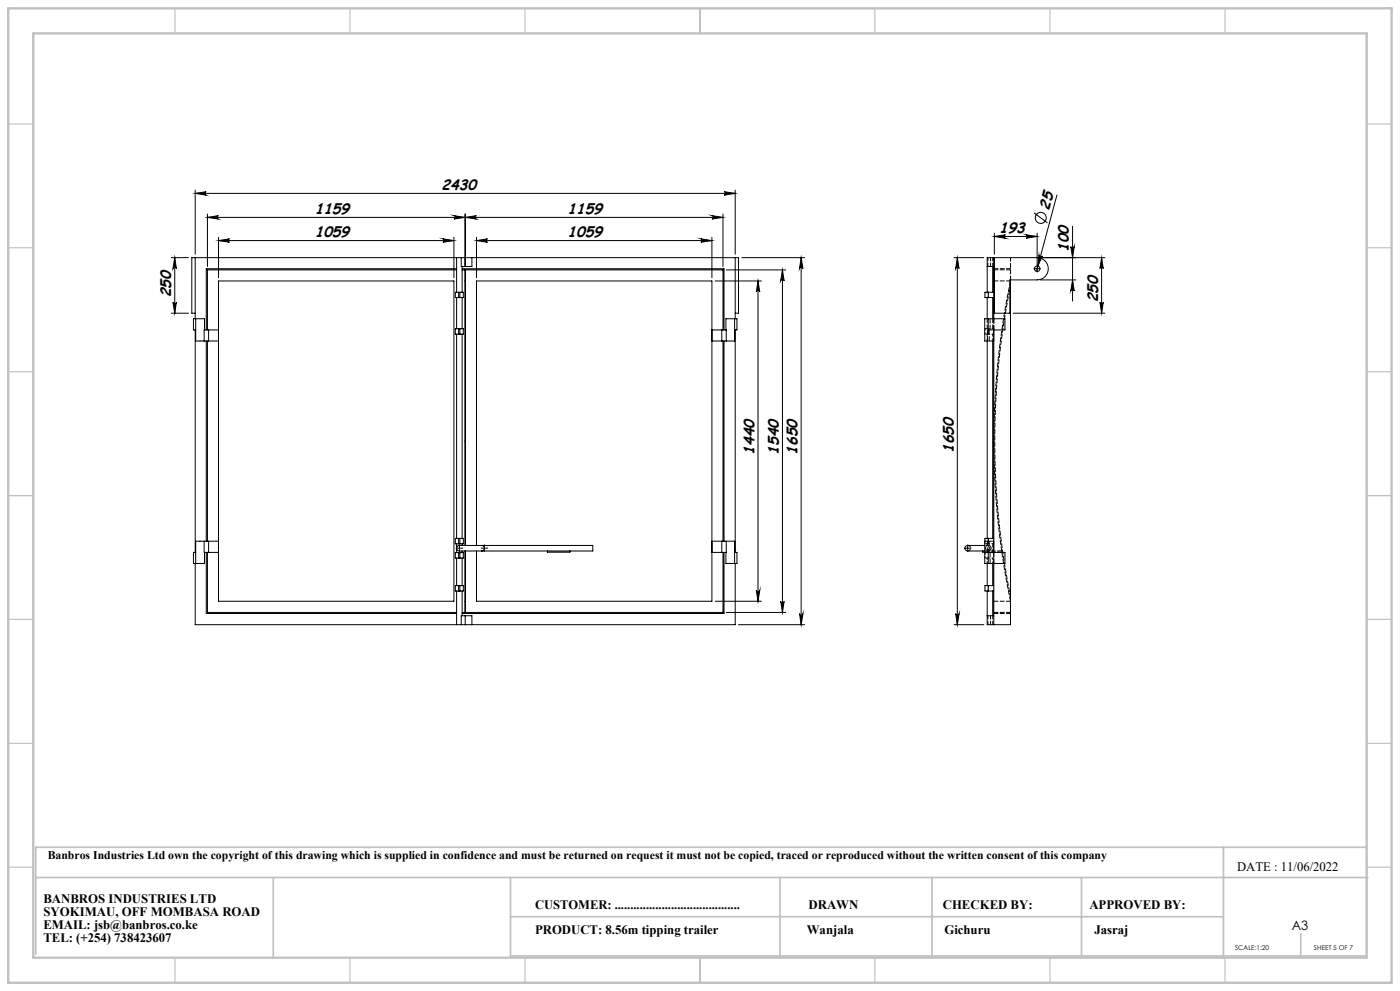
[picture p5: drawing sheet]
<svg xmlns="http://www.w3.org/2000/svg" width="420mm" height="297mm" viewBox="0 0 420 297" stroke-linecap="round" stroke-linejoin="round" font-family="sans-serif">
<g fill="none" stroke="#000" stroke-width=".3">
<path d="M58.6 57v19.2M58.6 58h162M58.6 58l3.2-.5a.51 .51 0 0 0-.4 .5 .51 .51 0 0 0 .4 .5zM217.2 57.5l3.4 .5-3.4 .5a.51 .51 0 0 0 .5-.5 .51 .51 0 0 0-.5-.5zM220.6 57v19.2M317.1 58.5l-6.2 22.8M51.4 77.2h5.2M52.4 77.2v16.7M52.4 77.2l.5 3.3a.51 .51 0 0 0-.5-.5 .51 .51 0 0 0-.5 .5zM58.6 77.2v18.3M62.2 64.1v15.8M62.2 65.2h77.3"/>
<path d="M62.2 65.2l3.3-.6a.51 .51 0 0 0-.5 .5 .51 .51 0 0 0 .5 .5zM65.5 72.1h70.7M65.5 71.1v12.1M65.5 72.1l3.4-.5a.51 .51 0 0 0-.5 .5 .51 .51 0 0 0 .5 .5zM132.9 71.6l3.3 .5-3.3 .5a.51 .51 0 0 0 .4-.5 .51 .51 0 0 0-.4-.5zM136.2 71.1v12.1M136.2 64.6l3.3 .6-3.3 .4a.51 .51 0 0 0 .5-.5 .51 .51 0 0 0-.5-.5zM137 77.2h1.4M137 77.2h-79.5v16.7h1.1M137 77.2v10.4M138.4 77.2h83.1v16.7h-.9M138.4 77.2v2.7h3.2v-2.7"/>
<path d="M138.6 79.9v7.7M139.5 64.1v15.8M139.6 77.2v2.7M139.6 65.2h77.3M139.6 64.1v15.8M139.6 65.2l3.3-.6a.51 .51 0 0 0-.5 .5 .51 .51 0 0 0 .5 .5zM142.9 71.1v12.1M142.9 72.1h70.7M142.9 72.1l3.4-.5a.51 .51 0 0 0-.5 .5 .51 .51 0 0 0 .5 .5zM210.3 71.6l3.3 .5-3.3 .5a.51 .51 0 0 0 .4-.5 .51 .51 0 0 0-.4-.5zM213.6 71.1v12.1M213.6 64.6l3.3 .6-3.3 .4a.51 .51 0 0 0 .5-.5 .51 .51 0 0 0-.5-.5z"/>
<path d="M216.9 64.1v15.8M220.6 77.2v18.3M222.6 77.2h18.8M240.3 77.2v110M240.3 77.2l.6 3.3a.51 .51 0 0 0-.5-.5 .51 .51 0 0 0-.5 .5zM286.2 77.2h8.9M287.2 77.2v110M287.2 77.2l.5 3.3a.51 .51 0 0 0-.5-.5 .51 .51 0 0 0-.5 .5zM296.2 79.9h1.9M297.8 79.9v7.7M298.1 77.2v18.3M298.3 69.9v6.3"/>
<path d="M298.3 70.9h12.8M298.3 77.2v16.7h4.7v-10h8.1a3.3 3.3 0 0 0 3.4-3.3 3.3 3.3 0 0 0-3.4-3.4h-14.9v10.4M298.3 70.9l3.3-.5a.51 .51 0 0 0-.5 .5 .51 .51 0 0 0 .5 .5zM307.8 70.4l3.3 .5-3.3 .5a.51 .51 0 0 0 .5-.5 .51 .51 0 0 0-.5-.5zM310.2 63.8l4.1 3M311.1 69.9v9.6M311.7 76.4a.52 .52 0 0 0 .4 .6 .52 .52 0 0 0 .6-.3l-1.3 3zM321.2 73.9a.51 .51 0 0 0 .6 .5 .51 .51 0 0 0 .5-.5l-.5 3.3zM321.8 67.8v22.4M330.5 77.2v16.7M330.5 77.2l.5 3.3a.49 .49 0 0 0-.5-.5 .49 .49 0 0 0-.5 .5zM331.5 77.2h-19.4"/>
<path d="M51.4 93.9h5.2M51.9 90.6a.51 .51 0 0 0 .5 .5 .51 .51 0 0 0 .5-.5l-.5 3.3zM58.6 98.9v66.7M58.7 95.5h2.6v3.4M58.7 95.5v6.7h2.5M58.7 95.5h-.7v3.4h.7M62.6 98.9v3.3M65.5 84.2h70.7v96h-70.7zM65.5 98.9h-4.3v3.3M137 80.5h-75.1v18.4M137 80.9h-74.8v18M137 89.2v9.3"/>
<path d="M137.6 98.5h-1v1.7h1M137.6 87.6h-1v1.6h1M137.6 87.6v1.6M137.6 98.5v1.7M137.6 98.5h.4M137.6 87.6h.4M137.6 89.2h.4M138 87.6h1v1.6h-1M138 98.5h1v1.7h-1M138 87.6v1.6M138 98.5v1.7M138.6 80.5h78.6v18.4"/>
<path d="M138.6 80.9h.9v82.6M138.6 89.2v9.3M139.5 84.2h.1M213.6 98.9h4.3v3.3M214.6 84.2h13.8M216.5 98.9v3.3M216.9 98.9v-18h-77.3v82.6M217.9 80.9h17.8M220.4 95.5h-2.6v3.4M220.4 95.5h.7v3.4h-.7zM220.4 98.9v3.3h-2.5M220.6 98.9v66.7"/>
<path d="M227.4 84.2v96M227.4 84.2l.5 3.3a.51 .51 0 0 0-.5-.5 .51 .51 0 0 0-.5 .5zM234.7 80.9v102.6M234.7 80.9l.5 3.3a.51 .51 0 0 0-.5-.5 .51 .51 0 0 0-.5 .5zM296.2 89.2v6.3M296.5 95.5h-1.1v6.7h2.7M296.5 87.6h-1v1.6h1M296.5 87.6h1.6M296.5 89.2h1.6M296.5 95.5h5v3.4h-5zM296.5 87.6v1.6M297.8 89.2v6.3"/>
<path d="M298.1 98.9v66.7M303.1 83.9v103.3h-6.9v-10.1M304 93.9h27.5M311 80.5h.3M311.1 80.4v.3M312.1 83.9h10.7M321.8 83.9l.5 3.3a.51 .51 0 0 0-.5-.5 .51 .51 0 0 0-.6 .5zM330 90.6a.49 .49 0 0 0 .5 .5 .49 .49 0 0 0 .5-.5l-.5 3.3zM61.2 102.2h4.3M61.9 102.2v60M62.2 102.2v60M137 100.2v61.2"/>
<path d="M137.6 100.2h.4M138.6 100.2v61.2M213.6 102.2h4.3M216.9 102.2v60M217.2 102.2v60M296.2 102.2v59.2M297.8 102.2v59.2M298.1 102.2h.1M58.6 168.9v18.3h78.4M58.7 165.6h-.7v3.3h.7M61.2 162.2h-2.5v6.7M61.2 162.2v3.4h4.3"/>
<path d="M61.2 162.2h4.3M61.3 165.6v3.3h-2.6M61.9 165.6v18.3h75.1M62.2 165.6v17.9h74.8M62.6 162.2v3.4M137 163v2.6M137 167.2v8.3M137 177.1v10.1M137.2 163.8l.5-.3h40.1v1.6h-40a.83 .83 0 0 1-.7-.4 .83 .83 0 0 1 .1-.9zM137.6 175.5h-1v1.6h1M137.6 161.4h-1v1.6h1M137.6 165.6h-1v1.6h1"/>
<path d="M137.6 161.4v1.6M137.6 165.6v1.6M137.6 175.5v1.6M137.6 163h.4M137.6 161.4h.4M137.6 167.2h.4M137.6 165.6h.4M137.6 177.1h.4M137.6 175.5h.4M137.7 164.3h.3M137.8 164.1v.4M138 165.6h1v1.6h-1"/>
<path d="M138 175.5h1v1.6h-1M138 161.4h1v1.6h-1M138 161.4v1.6M138 165.6v1.6M138 175.5v1.6M138.6 163v.5M138.6 165.1v.5M138.6 167.2v8.3M138.6 177.1v7.4M139.5 165.1v18.4h-.9M139.6 165.1v18.4h77.3v-17.9M142.9 163.5v-79.3h70.7v96h-70.7v-15.1"/>
<path d="M144.5 163.5a.83 .83 0 0 1 .8 .8 .83 .83 0 0 1-.8 .8M145.2 164.3h.3M145.3 164.1v.4M164.2 165.1v.4h6.8v-.4M213.6 162.2h4.3M216.5 162.2v3.4M217.2 165.6v18.3h-78.6M217.8 165.6v3.3h2.6M217.9 162.2h2.5v3.4M217.9 162.2v3.4h-4.3M220.4 165.6h.7v3.3h-.7zM220.6 168.9v18.3h-82.2"/>
<path d="M226.9 176.9a.51 .51 0 0 0 .5 .5 .51 .51 0 0 0 .5-.5l-.5 3.3zM290.2 164.3h.3M290.3 164.1v.4M294.8 165.1v.4h.6M295.4 163.5h-5.1a.83 .83 0 0 0-.8 .8 .83 .83 0 0 0 .8 .8h5.1M296.2 168.9v6.6M296.5 175.5h-1v1.6h1M296.5 161.4h-1v.8M296.5 161.4h1.6M296.5 177.1h1.6M296.5 175.5h1.6M296.5 165.6h5v3.3h-5z"/>
<path d="M296.5 161.4v.8M296.5 175.5v1.6M297.8 168.9v6.6M297.8 177.1v7.4M298.1 162.2h-2.7v6.7h1.1M298.1 162.2h.1M298.1 168.9v18.3M137 187.2h1.4M138.4 187.2v-2.7h3.2v2.7M139.5 180.2h.1M139.6 184.5v2.7M214.6 180.2h13.8"/>
<path d="M217.9 183.5h17.8M221.5 187.2h19.9M234.2 180.2a.51 .51 0 0 0 .5 .5 .51 .51 0 0 0 .5-.5l-.5 3.3zM239.9 183.9a.51 .51 0 0 0 .5 .5 .51 .51 0 0 0 .5-.5l-.6 3.3zM286.2 187.2h8.9M286.7 183.9a.51 .51 0 0 0 .5 .5 .51 .51 0 0 0 .5-.5l-.5 3.3zM296.2 184.5h1.9"/>
<circle cx="312.2" cy="65.3" r="1.64"/>
<circle cx="311.1" cy="80.5" r=".84"/>
</g>
<g fill="none" stroke="#000" stroke-width=".3" stroke-dasharray="15.2 1.3 1.3 1.3">
<path d="M310.8 80.5h-.6M311.2 80.2v-.7M311.2 80.9v.6M311.5 80.5h.7M137.5 164.3h-.7M137.8 164v-.7M137.8 164.6v.7M138.2 164.3h.6M145 164.3h-.7M145.3 164v-.7M145.3 164.6v.7M145.7 164.3h.6"/>
<path d="M290 164.3h-.7M290.3 164v-.7M290.3 164.6v.7M290.7 164.3h.6"/>
</g>
<g fill="none" stroke="#c0c0c0" stroke-width=".35">
<path d="M52.5 2.5v7.5M105 2.5v7.5M157.5 2.5v7.5M210 2.5v7.5M262.5 2.5v7.5M315 2.5v7.5M367.5 2.5v7.5M2.5 37.1h7.5M410 37.1h7.5M2.5 74.3h7.5M410 74.3h7.5M2.5 111.4h7.5"/>
<path d="M410 111.4h7.5M2.5 148.5h7.5M410 148.5h7.5M2.5 185.6h7.5M410 185.6h7.5M2.5 222.8h7.5M410 222.8h7.5M2.5 259.9h7.5M410 259.9h7.5M52.5 287v7.5M105 287v7.5M157.5 287v7.5"/>
<path d="M210 287v7.5M262.5 287v7.5M315 287v7.5M367.5 287v7.5"/>
</g>
<path d="M367 253.9v32.6M409.9 253.9h-399.2v32.1M10.7 263h399.7M82 263v24M153.1 263v23.5h256.8M153.1 274.7h213.9M234 263v24M279.6 263v23.5M324.4 263v23.5M390.2 279.9v6.9" fill="none" stroke="#c0c0c0" stroke-width=".5"/>
<path d="M2.5 2.5h415v292h-415zM10 10h400v277h-400z" fill="none" stroke="#c0c0c0" stroke-width=".7"/>
<g fill="#000">
<path d="M311.7 76.4a.52 .52 0 0 0 .4 .6 .52 .52 0 0 0 .6-.3l-1.3 3z"/>
<path d="M58.6 58l3.2-.5a.51 .51 0 0 0-.4 .5 .51 .51 0 0 0 .4 .5zM217.2 57.5l3.4 .5-3.4 .5a.51 .51 0 0 0 .5-.5 .51 .51 0 0 0-.5-.5z"/>
<path d="M136.2 64.6l3.3 .6-3.3 .4a.51 .51 0 0 0 .5-.5 .51 .51 0 0 0-.5-.5zM62.2 65.2l3.3-.6a.51 .51 0 0 0-.5 .5 .51 .51 0 0 0 .5 .5zM213.6 64.6l3.3 .6-3.3 .4a.51 .51 0 0 0 .5-.5 .51 .51 0 0 0-.5-.5zM139.6 65.2l3.3-.6a.51 .51 0 0 0-.5 .5 .51 .51 0 0 0 .5 .5zM210.3 71.6l3.3 .5-3.3 .5a.51 .51 0 0 0 .4-.5 .51 .51 0 0 0-.4-.5zM142.9 72.1l3.4-.5a.51 .51 0 0 0-.5 .5 .51 .51 0 0 0 .5 .5zM132.9 71.6l3.3 .5-3.3 .5a.51 .51 0 0 0 .4-.5 .51 .51 0 0 0-.4-.5zM65.5 72.1l3.4-.5a.51 .51 0 0 0-.5 .5 .51 .51 0 0 0 .5 .5z"/>
<path d="M298.3 70.9l3.3-.5a.51 .51 0 0 0-.5 .5 .51 .51 0 0 0 .5 .5zM307.8 70.4l3.3 .5-3.3 .5a.51 .51 0 0 0 .5-.5 .51 .51 0 0 0-.5-.5z"/>
<path d="M321.8 83.9l.5 3.3a.51 .51 0 0 0-.5-.5 .51 .51 0 0 0-.6 .5zM321.2 73.9a.51 .51 0 0 0 .6 .5 .51 .51 0 0 0 .5-.5l-.5 3.3zM286.7 183.9a.51 .51 0 0 0 .5 .5 .51 .51 0 0 0 .5-.5l-.5 3.3zM287.2 77.2l.5 3.3a.51 .51 0 0 0-.5-.5 .51 .51 0 0 0-.5 .5z"/>
<path d="M239.9 183.9a.51 .51 0 0 0 .5 .5 .51 .51 0 0 0 .5-.5l-.6 3.3zM240.3 77.2l.6 3.3a.51 .51 0 0 0-.5-.5 .51 .51 0 0 0-.5 .5zM234.2 180.2a.51 .51 0 0 0 .5 .5 .51 .51 0 0 0 .5-.5l-.5 3.3zM234.7 80.9l.5 3.3a.51 .51 0 0 0-.5-.5 .51 .51 0 0 0-.5 .5zM226.9 176.9a.51 .51 0 0 0 .5 .5 .51 .51 0 0 0 .5-.5l-.5 3.3zM227.4 84.2l.5 3.3a.51 .51 0 0 0-.5-.5 .51 .51 0 0 0-.5 .5zM51.9 90.6a.51 .51 0 0 0 .5 .5 .51 .51 0 0 0 .5-.5l-.5 3.3zM52.4 77.2l.5 3.3a.51 .51 0 0 0-.5-.5 .51 .51 0 0 0-.5 .5zM330 90.6a.49 .49 0 0 0 .5 .5 .49 .49 0 0 0 .5-.5l-.5 3.3zM330.5 77.2l.5 3.3a.49 .49 0 0 0-.5-.5 .49 .49 0 0 0-.5 .5z"/>
</g>
<path d="M303.2 83.9v-6.7" fill="none" stroke="#000" stroke-width=".3" stroke-dasharray="1.3 .6" stroke-dashoffset=".2"/>
<path d="M296.2 98.9v3.3M296.8 98.9v3.3M297 95.5v3.4M298.1 98.9v-3.4M298.2 98.9v-3.4M296.2 165.5v-3.3M296.8 165.5v-3.3M297 165.5v3.4M297.3 164.3a.83 .83 0 0 0-1.2-.8 .83 .83 0 0 0-.1 1.5 .83 .83 0 0 0 1.3-.6v-.1M298.1 168.9v-3.4M298.2 168.9v-3.4M303.2 180.2a232.9 232.9 0 0 1 0-96" fill="none" stroke="#000" stroke-width=".3" stroke-dasharray="1.3 .6" stroke-dashoffset="-.1"/>
<path d="M296.5 98.9h-.3M298.2 80.5h5M303.2 80.9h-5M303.2 84.2h-5M296.2 165.1v.5M296.2 163v.5M296.2 165.5h.3M300.5 165.1h-5.1M300.6 165.5h-5.2M298.2 183.9h5M303.2 183.5h-5M303.2 180.2h-5" fill="none" stroke="#000" stroke-width=".3" stroke-dasharray="1.3 .6"/>
<path d="M296.4 79.9v-2.7M297.2 77.2v2.7M297.8 79.9v-2.7M303.2 85.5a232.6 232.6 0 0 0 0 93.4M290.3 163.5a.83 .83 0 0 1 .9 .8 .83 .83 0 0 1-.9 .8M297.8 165.6v-2.6M296.4 187.2v-2.7M297.2 184.5v2.7M297.8 187.2v-2.7" fill="none" stroke="#000" stroke-width=".3" stroke-dasharray="1.3 .6" stroke-dashoffset=".3"/>
<path d="M296.5 98.5h1.7M296.5 89.2v-1.6M295.5 100.1v-1.6M296.5 100.1h1.7M295.5 167.2v-1.6M296.2 167.2v1.7M296.5 165.6h1.7M296.5 167.2h1.7M296.5 163h1.7M296.5 177.1v-1.6M296.5 163v-1.7M297.8 168.9v-1.7" fill="none" stroke="#000" stroke-width=".3" stroke-dasharray="1.3 .6" stroke-dashoffset=".8"/>
<path d="M295.5 163v-.8M296.5 162.2v.8" fill="none" stroke="#000" stroke-width=".3" stroke-dasharray="1.3 .6" stroke-dashoffset=".4"/>
<path d="M295.5 98.5h1M296.5 100.1h-1M295.5 165.6h1M296.5 163h-1M296.5 167.2h-1M296.5 163.5h-1.1" fill="none" stroke="#000" stroke-width=".3" stroke-dasharray="1.3 .6" stroke-dashoffset=".5"/>
<path d="M296.5 98.9v1.2M296.2 100.1v2.1M296.5 100.1v-1.2M297.8 102.2v-2.1M296.2 165.1l.8-.8M297 164.3l-.8-.8" fill="none" stroke="#000" stroke-width=".3" stroke-dasharray="1.3 .6" stroke-dashoffset=".6"/>
<path d="M296.2 95.5v3M297.8 98.5v-3" fill="none" stroke="#000" stroke-width=".3" stroke-dasharray="1.3 .6" stroke-dashoffset=".1"/>
<g font-size="4.4">
<text x="132.5" y="56.9">2430</text>
<text x="94.4" y="64">1159</text>
<text x="170.3" y="64">1159</text>
<text x="314.7" y="63.1" transform="rotate(-75 314.7 63.1)">25</text>
<text x="94.4" y="71">1059</text>
<text x="170.3" y="71">1059</text>
<text x="299.7" y="69.8">193</text>
<text x="320.7" y="75.5" transform="rotate(-90 320.7 75.5)">100</text>
<text x="51.3" y="89.1" transform="rotate(-90 51.3 89.1)">250</text>
<text x="329.4" y="90.6" transform="rotate(-90 329.4 90.6)">250</text>
<text x="226.3" y="136.3" transform="rotate(-90 226.3 136.3)">1440</text>
<text x="233.7" y="136.3" transform="rotate(-90 233.7 136.3)">1540</text>
<text x="239.3" y="136.3" transform="rotate(-90 239.3 136.3)">1650</text>
<text x="286.1" y="135.7" transform="rotate(-90 286.1 135.7)">1650</text>
</g>
<g font-size="3.9">
<text x="371.1" y="261">DATE : 11/06/2022</text>
<text x="13" y="270.7">BANBROS INDUSTRIES LTD</text>
<text x="13" y="274.6">SYOKIMAU, OFF MOMBASA ROAD</text>
<text x="160.5" y="272.6">CUSTOMER: ........................................</text>
<text x="242.5" y="272.6">DRAWN</text>
<text x="282.8" y="272.6">CHECKED BY:</text>
<text x="326.8" y="272.6">APPROVED BY:</text>
<text x="13" y="278.4">EMAIL: jsb@banbros.co.ke</text>
<text x="160.5" y="280">PRODUCT: 8.56m tipping trailer</text>
<text x="242.1" y="280">Wanjala</text>
<text x="283.3" y="280">Gichuru</text>
<text x="328.3" y="280">Jasraj</text>
<text x="387.5" y="278.9">A3</text>
<text x="13" y="282.3">TEL: (+254) 738423607</text>
</g>
<text font-size="3.5" x="14.3" y="257.5">Banbros Industries Ltd own the copyright of this drawing which is supplied in confidence and must be returned on request it must not be copied, traced or reproduced without the written consent of this company</text>
<g font-size="2">
<text x="370.5" y="284.7">SCALE:1:20</text>
<text x="394.2" y="284.7">SHEET 5 OF 7</text>
</g>
</svg>
